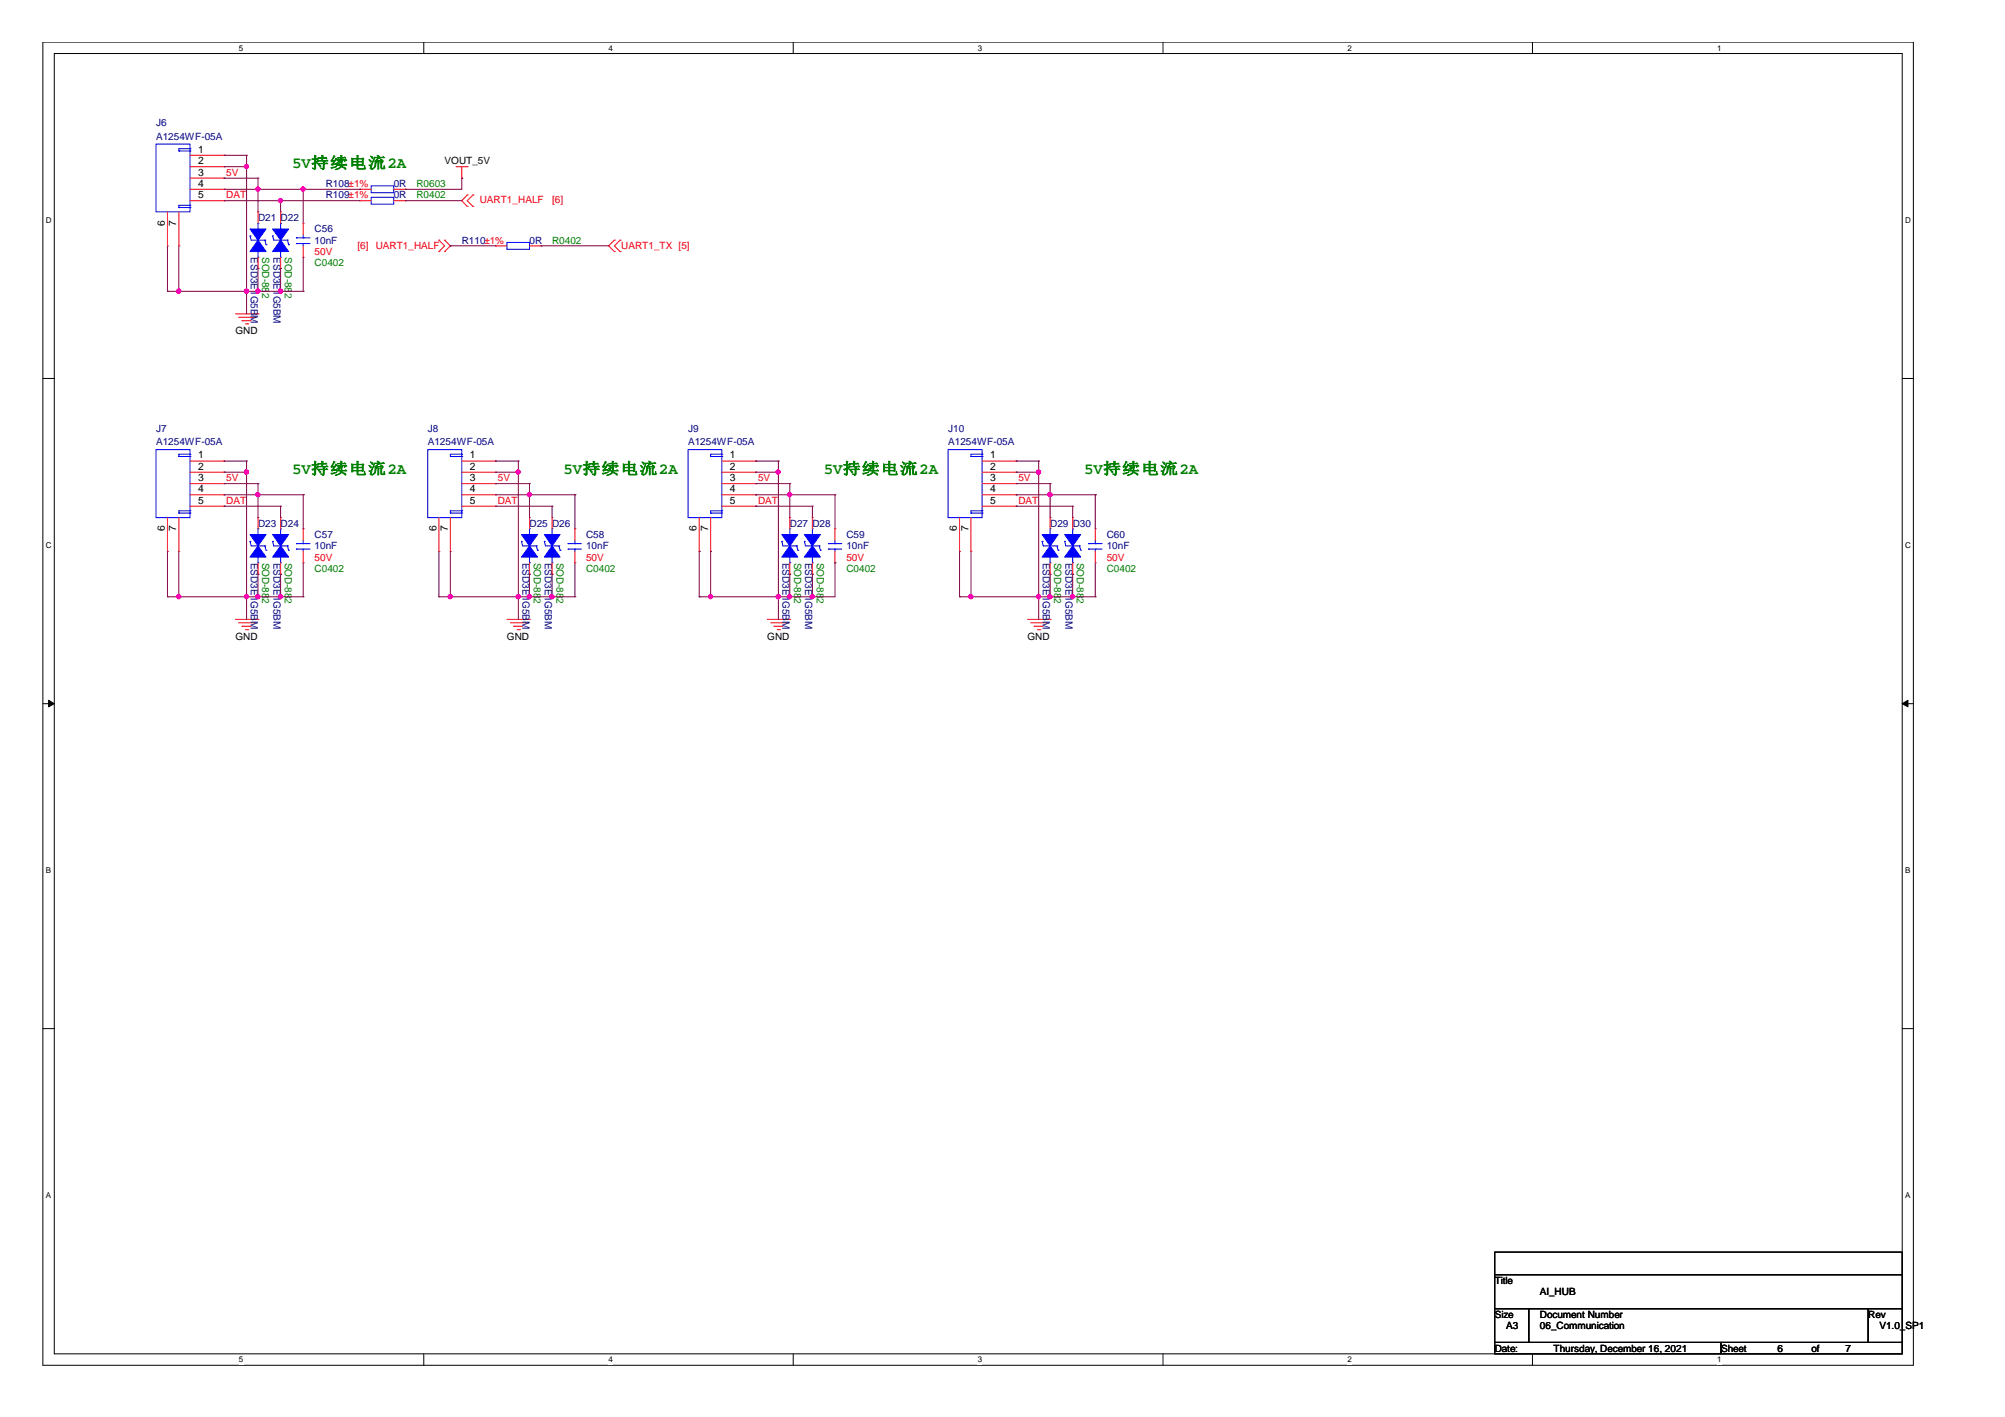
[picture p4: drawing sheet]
<svg xmlns="http://www.w3.org/2000/svg" width="297mm" height="210mm" viewBox="0 0 297 210" stroke-linecap="round" stroke-linejoin="round" font-family="sans-serif">
<path d="M6.3 6.2h277.2v196h-277.2zM8 7.9h273.8v192.6h-273.8z" fill="none" stroke="#000" stroke-width=".15"/>
<g fill="#fff">
<path d="M35.4 6.4h.6v1.4h-.6z"/>
<path d="M35.4 200.7h.6v1.4h-.6z"/>
</g>
<path d="M62.8 6.2v1.7M62.8 200.5v1.7" fill="none" stroke="#000" stroke-width=".15"/>
<g fill="#fff">
<path d="M90.1 6.4h.7v1.4h-.7z"/>
<path d="M90.1 200.7h.7v1.4h-.7z"/>
</g>
<path d="M117.5 6.2v1.7M117.5 200.5v1.7" fill="none" stroke="#000" stroke-width=".15"/>
<g fill="#fff">
<path d="M144.9 6.4h.6v1.4h-.6z"/>
<path d="M144.9 200.7h.6v1.4h-.6z"/>
</g>
<path d="M172.3 6.2v1.7M172.3 200.5v1.7" fill="none" stroke="#000" stroke-width=".15"/>
<g fill="#fff">
<path d="M199.6 6.4h.7v1.4h-.7z"/>
<path d="M199.6 200.7h.7v1.4h-.7z"/>
</g>
<path d="M227 6.2v1.7M227 200.5v1.7" fill="none" stroke="#000" stroke-width=".15"/>
<g fill="#fff">
<path d="M254.4 6.4h.6v1.4h-.6z"/>
<path d="M254.4 200.7h.6v1.4h-.6z"/>
<path d="M6.8 32h.8v1.3h-.8z"/>
<path d="M282.2 32h.9v1.3h-.9z"/>
<path d="M6.8 80.1h.8v1.4h-.8z"/>
<path d="M282.2 80.1h.9v1.4h-.9z"/>
</g>
<path d="M6.3 56.1h1.7M281.8 56.1h1.7" fill="none" stroke="#000" stroke-width=".15"/>
<g fill="#fff">
<path d="M6.8 128.3h.7v1.3h-.7z"/>
<path d="M282.2 128.3h.8v1.3h-.8z"/>
</g>
<path d="M6.3 104.2h1.7M281.8 104.2h1.7" fill="none" stroke="#000" stroke-width=".15"/>
<path d="M7.2 103.7l.8 .5-.8 .5zM281.8 104.2l.9-.5v1z" fill="#000" stroke="#000" stroke-width=".15"/>
<g fill="#fff">
<path d="M6.8 176.4h.7v1.4h-.7z"/>
<path d="M282.2 176.4h.8v1.4h-.8z"/>
</g>
<path d="M6.3 152.4h1.7M281.8 152.4h1.7M221.4 185.5h60.4v3.3h-60.4zM221.4 188.8h60.4v5.1h-60.4zM221.4 193.9h5.1v5h-5.1zM221.4 198.9h33.6v1.6h-33.6zM226.5 193.9h50.3v5h-50.3zM255 198.9h26.8v1.6h-26.8zM276.8 193.9h5v5h-5z" fill="none" stroke="#000" stroke-width=".15"/>
<g fill="none" stroke="#f00" stroke-width=".15">
<path d="M24.8 36.4h.1M24.8 31.4v5M26.5 36.4h.1M26.5 31.4v5M28.2 24.7h5M28.2 29.7h5M28.2 23h5M28.2 26.4h5M28.2 28h5M33.2 23h.1M33.2 24.7h.1M33.2 26.4h.1"/>
<path d="M33.2 28h.1M33.2 29.7h.1M38.2 31.4h.1M38.2 39.8h.1M38.2 31.4v1.7M38.2 38.1v1.7M41.6 31.4h.1M41.6 39.8h.1M41.6 31.4v1.7M41.6 38.1v1.7M44.9 38.1h.1M44.9 33.1h.1"/>
<path d="M44.9 33.1v1.7M44.9 36.4v1.7M53.3 29.7h.1M53.3 28h.1M53.3 29.7h1.7M53.3 28h1.7M58.3 29.7h1.7M58.3 28h1.7M60 29.7h.1M60 28h.1M65 37.3h.1M65 35.6h.1"/>
<path d="M65 35.6l.9 .8-.9 .9M65.9 35.6h.1M65.9 37.3h.1M65.9 35.6l.8 .8-.8 .9M67.6 24.7h1.6M68.4 26.4h.1M68.4 24.7v1.7M69.2 24.7h.1M69.2 30.6h.1M69.2 28.9h.1M69.2 28.9l-.8 .8 .8 .9M70.1 28.9h.1"/>
<path d="M70.1 30.6h.1M70.1 28.9l-.9 .8 .9 .9M73.4 36.4h.1M73.4 36.4h1.7M78.4 36.4h1.7M80.1 36.4h.1M91 35.6h.1M91 37.3h.1M91 35.6l-.8 .8 .8 .9M91.9 37.3h.1M91.9 35.6h.1M91.9 35.6l-.9 .8 .9 .9"/>
<path d="M34.9 46.5h3.3M35.3 47h2.4M35.9 47.5h.1M35.9 47.5h1.3M36.4 48h.3M36.7 48h.1M37.7 47h.1M38.2 46.5h.1M24.8 76.7v5M26.5 76.7v5M28.2 68.3h5M28.2 69.9h5"/>
<path d="M28.2 71.6h5M28.2 73.3h5M28.2 75h5M33.2 68.3h.1M33.2 69.9h.1M33.2 71.6h.1M33.2 73.3h.1M33.2 75h.1M38.2 76.7h.1M38.2 76.7v1.6M41.6 76.7h.1M41.6 76.7v1.6"/>
<path d="M44.9 78.3h.1M44.9 78.3v1.7M65 76.7v5M66.7 76.7v5M68.4 68.3h5M68.4 69.9h5M68.4 71.6h5M68.4 73.3h5M68.4 75h5M73.4 68.3h.1M73.4 69.9h.1M73.4 71.6h.1"/>
<path d="M73.4 73.3h.1M73.4 75h.1M78.4 76.7h.1M78.4 76.7v1.6M81.8 76.7h.1M81.8 76.7v1.6M85.2 78.3h.1M85.2 78.3v1.7M103.6 76.7v5M105.3 76.7v5M106.9 68.3h5.1M106.9 69.9h5.1"/>
<path d="M106.9 71.6h5.1M106.9 73.3h5.1M106.9 75h5.1M112 68.3h.1M112 69.9h.1M112 71.6h.1M112 73.3h.1M112 75h.1M117 76.7h.1M117 76.7v1.6M120.4 76.7h.1M120.4 76.7v1.6"/>
<path d="M123.7 78.3h.1M123.7 78.3v1.7M142.2 76.7v5M143.8 76.7v5M145.5 68.3h5M145.5 69.9h5M145.5 71.6h5M145.5 73.3h5M145.5 75h5M150.5 68.3h.1M150.5 69.9h.1M150.5 71.6h.1"/>
<path d="M150.5 73.3h.1M150.5 75h.1M155.6 76.7h.1M155.6 76.7v1.6M158.9 76.7h.1M158.9 76.7v1.6M162.3 78.3h.1M162.3 78.3v1.7M24.8 81.7h.1M26.5 81.7h.1M34.9 91.8h3.3M35.3 92.3h2.4"/>
<path d="M35.9 92.8h.1M35.9 92.8h1.3M36.4 93.3h.3M36.7 93.3h.1M37.7 92.3h.1M38.2 91.8h.1M38.2 85.1h.1M38.2 83.4v1.7M41.6 85.1h.1M41.6 83.4v1.7M44.9 83.4h.1M44.9 81.7v1.7"/>
<path d="M65 81.7h.1M66.7 81.7h.1M75.1 91.8h3.3M75.6 92.3h2.3M76.1 92.8h.1M76.1 92.8h1.3M76.6 93.3h.4M77 93.3h.1M77.9 92.3h.1M78.4 91.8h.1M78.4 85.1h.1M78.4 83.4v1.7"/>
<path d="M81.8 85.1h.1M81.8 83.4v1.7M85.2 83.4h.1M85.2 81.7v1.7M103.6 81.7h.1M105.3 81.7h.1M113.7 91.8h3.3M114.2 92.3h2.3M114.7 92.8h.1M114.7 92.8h1.3M115.1 93.3h.4M115.5 93.3h.1"/>
<path d="M116.5 92.3h.1M117 91.8h.1M117 85.1h.1M117 83.4v1.7M120.4 85.1h.1M120.4 83.4v1.7M123.7 83.4h.1M123.7 81.7v1.7M142.2 81.7h.1M143.8 81.7h.1M152.2 91.8h3.4M152.7 92.3h2.4"/>
<path d="M153.2 92.8h.1M153.2 92.8h1.4M153.7 93.3h.4M154.1 93.3h.1M155.1 92.3h.1M155.6 91.8h.1M155.6 85.1h.1M155.6 83.4v1.7M158.9 85.1h.1M158.9 83.4v1.7M162.3 83.4h.1M162.3 81.7v1.7"/>
</g>
<g fill="none" stroke="#00f" stroke-width=".15">
<path d="M23.1 21.4h5.1v10h-5.1zM26.5 22.4h.1M26.5 30.7h.1M26.5 22.4h1.7M26.5 30.7h1.7M28.2 22.4h.1M28.2 22h.1M28.2 30.7h.1M28.2 30.4h.1M28.2 22h-1.7v.4M28.2 30.4h-1.7v.3M37 34.9h.1"/>
<path d="M37 34.9l.2 .7h2M38.2 33.1h.1M38.2 38.1h.1M38.2 33.1v.8M38.2 37.3v.8M39.2 35.6h.1M39.2 35.6l.2 .7M39.4 36.3h.1M40.4 34.9h.1M40.4 34.9l.2 .7h2M41.6 33.1h.1M41.6 38.1h.1"/>
<path d="M41.6 33.1v.8M41.6 37.3v.8M42.6 35.6h.1M42.6 35.6l.2 .7M42.8 36.3h.1M43.9 35.2h.1M43.9 36.1h.1M43.9 35.2h2M43.9 36.1h2M44.9 36.1h.1M44.9 35.2h.1M44.9 34.8v.4"/>
<path d="M44.9 36.1v.3M55 29.2h3.3v1h-3.3zM55 27.5h3.3v1h-3.3zM75.1 35.9h3.3v1h-3.3zM23.1 66.6h5.1v10.1h-5.1zM26.5 67.6h.1M26.5 76h.1M26.5 67.6h1.7M26.5 76h1.7M28.2 67.6h.1M28.2 67.3h.1M28.2 76h.1"/>
<path d="M28.2 75.7h.1M28.2 67.3h-1.7v.3M28.2 75.7h-1.7v.3M38.2 78.3h.1M38.2 78.3v.9M41.6 78.3h.1M41.6 78.3v.9M63.4 66.6h5v10.1h-5zM66.7 67.6h.1M66.7 76h.1M66.7 67.6h1.7M66.7 76h1.7"/>
<path d="M68.4 67.6h.1M68.4 67.3h.1M68.4 76h.1M68.4 75.7h.1M68.4 67.3h-1.7v.3M68.4 75.7h-1.7v.3M78.4 78.3h.1M78.4 78.3v.9M81.8 78.3h.1M81.8 78.3v.9M101.9 66.6h5v10.1h-5zM105.3 67.6h.1"/>
<path d="M105.3 76h.1M105.3 67.6h1.6M105.3 76h1.6M106.9 67.6h.1M106.9 67.3h.1M106.9 76h.1M106.9 75.7h.1M106.9 67.3h-1.6v.3M106.9 75.7h-1.6v.3M117 78.3h.1M117 78.3v.9M120.4 78.3h.1"/>
<path d="M120.4 78.3v.9M140.5 66.6h5v10.1h-5zM143.8 67.6h.1M143.8 76h.1M143.8 67.6h1.7M143.8 76h1.7M145.5 67.6h.1M145.5 67.3h.1M145.5 76h.1M145.5 75.7h.1M145.5 67.3h-1.7v.3M145.5 75.7h-1.7v.3"/>
<path d="M155.6 78.3h.1M155.6 78.3v.9M158.9 78.3h.1M158.9 78.3v.9M37 80.2h.1M37 80.2l.2 .7h2M38.2 83.4h.1M38.2 82.5v.9M39.2 80.9h.1M39.2 80.9l.2 .6M39.4 81.5h.1M40.4 80.2h.1"/>
<path d="M40.4 80.2l.2 .7h2M41.6 83.4h.1M41.6 82.5v.9M42.6 80.9h.1M42.6 80.9l.2 .6M42.8 81.5h.1M43.9 80.5h.1M43.9 81.3h.1M43.9 80.5h2M43.9 81.3h2M44.9 81.3h.1M44.9 80.5h.1"/>
<path d="M44.9 80v.5M44.9 81.3v.4M77.3 80.2h.1M77.3 80.2l.1 .7h2.1M78.4 83.4h.1M78.4 82.5v.9M79.5 80.9h.1M79.5 80.9l.1 .6M79.6 81.5h.1M80.6 80.2h.1M80.6 80.2l.2 .7h2M81.8 83.4h.1"/>
<path d="M81.8 82.5v.9M82.8 80.9h.1M82.8 80.9l.2 .6M83 81.5h.1M84.2 80.5h.1M84.2 81.3h.1M84.2 80.5h1.9M84.2 81.3h1.9M85.2 81.3h.1M85.2 80.5h.1M85.2 80v.5M85.2 81.3v.4"/>
<path d="M115.8 80.2h.1M115.8 80.2l.2 .7h2M117 83.4h.1M117 82.5v.9M118 80.9h.1M118 80.9l.2 .6M118.2 81.5h.1M119.2 80.2h.1M119.2 80.2l.1 .7h2.1M120.4 83.4h.1M120.4 82.5v.9M121.4 80.9h.1"/>
<path d="M121.4 80.9l.1 .6M121.5 81.5h.1M122.7 80.5h.1M122.7 81.3h.1M122.7 80.5h2M122.7 81.3h2M123.7 81.3h.1M123.7 80.5h.1M123.7 80v.5M123.7 81.3v.4M154.4 80.2h.1M154.4 80.2l.2 .7h2"/>
<path d="M155.6 83.4h.1M155.6 82.5v.9M156.6 80.9h.1M156.6 80.9l.2 .6M156.8 81.5h.1M157.7 80.2h.1M157.7 80.2l.2 .7h2M158.9 83.4h.1M158.9 82.5v.9M159.9 80.9h.1M159.9 80.9l.2 .6M160.1 81.5h.1"/>
<path d="M161.2 80.5h.1M161.2 81.3h.1M161.2 80.5h2.1M161.2 81.3h2.1M162.3 81.3h.1M162.3 80.5h.1M162.3 80v.5M162.3 81.3v.4"/>
</g>
<g fill="#00f" stroke="#00f" stroke-width=".15">
<path d="M155.6 80.9l1.2 1.6h-2.4z" fill-rule="evenodd"/>
<path d="M154.4 79.2h2.4l-1.2 1.7z" fill-rule="evenodd"/>
<path d="M38.2 35.6l1.2 1.7h-2.4z" fill-rule="evenodd"/>
<path d="M37 33.9h2.4l-1.2 1.7z" fill-rule="evenodd"/>
<path d="M158.9 80.9l1.2 1.6h-2.4z" fill-rule="evenodd"/>
<path d="M157.7 79.2h2.4l-1.2 1.7z" fill-rule="evenodd"/>
<path d="M41.6 35.6l1.2 1.7h-2.4z" fill-rule="evenodd"/>
<path d="M40.4 33.9h2.4l-1.2 1.7z" fill-rule="evenodd"/>
<path d="M117 80.9l1.2 1.6h-2.4z" fill-rule="evenodd"/>
<path d="M115.8 79.2h2.4l-1.2 1.7z" fill-rule="evenodd"/>
<path d="M78.4 80.9l1.2 1.6h-2.3z" fill-rule="evenodd"/>
<path d="M77.3 79.2h2.3l-1.2 1.7z" fill-rule="evenodd"/>
<path d="M120.4 80.9l1.1 1.6h-2.3z" fill-rule="evenodd"/>
<path d="M119.2 79.2h2.3l-1.1 1.7z" fill-rule="evenodd"/>
<path d="M38.2 80.9l1.2 1.6h-2.4z" fill-rule="evenodd"/>
<path d="M37 79.2h2.4l-1.2 1.7z" fill-rule="evenodd"/>
<path d="M41.6 80.9l1.2 1.6h-2.4z" fill-rule="evenodd"/>
<path d="M40.4 79.2h2.4l-1.2 1.7z" fill-rule="evenodd"/>
<path d="M81.8 80.9l1.2 1.6h-2.4z" fill-rule="evenodd"/>
<path d="M80.6 79.2h2.4l-1.2 1.7z" fill-rule="evenodd"/>
</g>
<g fill="none" stroke="#800040" stroke-width=".15">
<path d="M24.8 36.4v6.8M26.5 36.4v6.8M33.2 24.7h.1M33.2 29.7h.1M33.2 28h.1M33.2 26.4h.1M33.2 23h.1M33.2 24.7h3.3M33.2 29.7h20.1M33.2 28h20.1M33.2 26.4h5M33.2 23h3.3"/>
<path d="M36.5 24.7h.1M36.5 23h.1M36.5 23v23.5M38.2 26.4h.1M38.2 28h.1M38.2 39.8h.1M38.2 26.4v5M38.2 39.8v3.4M41.6 29.7h.1M41.6 39.8h.1M41.6 29.7v1.7M41.6 39.8v3.4"/>
<path d="M44.9 28h.1M44.9 28v5.1M44.9 38.1v5.1M53.3 28h.1M60 28h.1M60 29.7h.1M60 29.7h8.4M66.7 36.4h.1M66.7 36.4h6.7M68.4 26.4h.1M68.4 26.4v1.6h-8.4M80.1 36.4h.1"/>
<path d="M80.1 36.4h10.1M24.8 43.2h.1M24.8 43.2h20.1M26.5 43.2h.1M36.5 43.2h.1M38.2 43.2h.1M41.6 43.2h.1M44.9 43.2h.1M33.2 69.9h.1M33.2 75h.1M33.2 73.3h.1M33.2 71.6h.1"/>
<path d="M33.2 68.3h.1M33.2 69.9h3.3M33.2 75h8.4M33.2 73.3h11.7M33.2 71.6h5M33.2 68.3h3.3M36.5 69.9h.1M36.5 68.3h.1M36.5 68.3v23.5M38.2 71.6h.1M38.2 73.3h.1M38.2 71.6v5.1"/>
<path d="M41.6 75h.1M41.6 75v1.7M44.9 73.3h.1M44.9 73.3v5M73.4 69.9h.1M73.4 75h.1M73.4 73.3h.1M73.4 71.6h.1M73.4 68.3h.1M73.4 69.9h3.4M73.4 75h8.4M73.4 73.3h11.8"/>
<path d="M73.4 71.6h5M73.4 68.3h3.4M76.8 69.9h.1M76.8 68.3h.1M76.8 68.3v23.5M78.4 71.6h.1M78.4 73.3h.1M78.4 71.6v5.1M81.8 75h.1M81.8 75v1.7M85.2 73.3h.1M85.2 73.3v5"/>
<path d="M112 69.9h.1M112 75h.1M112 73.3h.1M112 71.6h.1M112 68.3h.1M112 69.9h3.3M112 75h8.4M112 73.3h11.7M112 71.6h5M112 68.3h3.3M115.3 69.9h.1M115.3 68.3h.1"/>
<path d="M115.3 68.3v23.5M117 71.6h.1M117 73.3h.1M117 71.6v5.1M120.4 75h.1M120.4 75v1.7M123.7 73.3h.1M123.7 73.3v5M150.5 69.9h.1M150.5 75h.1M150.5 73.3h.1M150.5 71.6h.1"/>
<path d="M150.5 68.3h.1M150.5 69.9h3.4M150.5 75h8.4M150.5 73.3h11.8M150.5 71.6h5.1M150.5 68.3h3.4M153.9 69.9h.1M153.9 68.3h.1M153.9 68.3v23.5M155.6 71.6h.1M155.6 73.3h.1M155.6 71.6v5.1"/>
<path d="M158.9 75h.1M158.9 75v1.7M162.3 73.3h.1M162.3 73.3v5M24.8 88.4h.1M24.8 81.7v6.7M24.8 88.4h20.1M26.5 88.4h.1M26.5 81.7v6.7M36.5 88.4h.1M38.2 85.1h.1M38.2 88.4h.1"/>
<path d="M38.2 85.1v3.3M41.6 85.1h.1M41.6 88.4h.1M41.6 85.1v3.3M44.9 88.4h.1M44.9 83.4v5M65 88.4h.1M65 88.4h20.2M65 81.7v6.7M66.7 88.4h.1M66.7 81.7v6.7M76.8 88.4h.1"/>
<path d="M78.4 85.1h.1M78.4 88.4h.1M78.4 85.1v3.3M81.8 85.1h.1M81.8 88.4h.1M81.8 85.1v3.3M85.2 88.4h.1M85.2 83.4v5M103.6 81.7h.1M103.6 88.4h.1M103.6 81.7v6.7M105.3 81.7h.1"/>
<path d="M105.3 88.4h.1M105.3 81.7v6.7M115.3 88.4h.1M117 85.1h.1M117 88.4h.1M117 85.1v3.3M120.4 85.1h.1M120.4 88.4h.1M120.4 85.1v3.3M123.7 83.4h.1M123.7 83.4v5h-20.1M142.2 88.4h.1"/>
<path d="M142.2 88.4h20.1M142.2 81.7v6.7M143.8 88.4h.1M143.8 81.7v6.7M153.9 88.4h.1M155.6 85.1h.1M155.6 88.4h.1M155.6 85.1v3.3M158.9 85.1h.1M158.9 88.4h.1M158.9 85.1v3.3M162.3 88.4h.1"/>
<path d="M162.3 83.4v5"/>
</g>
<g fill="#f0f" stroke="#f0f" stroke-width=".15">
<circle cx="36.5" cy="43.1" r=".32"/>
<circle cx="36.5" cy="24.7" r=".32"/>
<circle cx="38.2" cy="28" r=".32"/>
<circle cx="41.5" cy="29.7" r=".32"/>
<circle cx="38.2" cy="43.1" r=".32"/>
<circle cx="44.9" cy="28" r=".32"/>
<circle cx="41.5" cy="43.1" r=".32"/>
<circle cx="26.5" cy="43.1" r=".32"/>
<circle cx="36.5" cy="88.4" r=".32"/>
<circle cx="36.5" cy="69.9" r=".32"/>
<circle cx="38.2" cy="73.3" r=".32"/>
<circle cx="38.2" cy="88.4" r=".32"/>
<circle cx="41.5" cy="88.4" r=".32"/>
<circle cx="26.5" cy="88.4" r=".32"/>
<circle cx="76.8" cy="69.9" r=".32"/>
<circle cx="78.4" cy="73.3" r=".32"/>
<circle cx="78.4" cy="88.4" r=".32"/>
<circle cx="76.8" cy="88.4" r=".32"/>
<circle cx="81.8" cy="88.4" r=".32"/>
<circle cx="66.7" cy="88.4" r=".32"/>
<circle cx="115.3" cy="69.9" r=".32"/>
<circle cx="117" cy="73.3" r=".32"/>
<circle cx="117" cy="88.4" r=".32"/>
<circle cx="120.3" cy="88.4" r=".32"/>
<circle cx="115.3" cy="88.4" r=".32"/>
<circle cx="105.3" cy="88.4" r=".32"/>
<circle cx="153.9" cy="69.9" r=".32"/>
<circle cx="155.6" cy="73.3" r=".32"/>
<circle cx="158.9" cy="88.4" r=".32"/>
<circle cx="155.6" cy="88.4" r=".32"/>
<circle cx="143.8" cy="88.4" r=".32"/>
<circle cx="153.9" cy="88.4" r=".32"/>
</g>
<g font-size="2.3" fill="#008000">
<text x="43.3" y="24.9">5V持续电流2A</text>
<text x="43.3" y="70.2">5V持续电流2A</text>
<text x="83.5" y="70.2">5V持续电流2A</text>
<text x="122" y="70.2">5V持续电流2A</text>
<text x="160.6" y="70.2">5V持续电流2A</text>
</g>
<g font-size="1.5" fill="#000080">
<text x="23.1" y="18.7">J6</text>
<text x="23.1" y="20.7">A1254WF-05A</text>
<text x="48.3" y="29.4">R109±1%</text>
<text x="48.3" y="27.7">R108±1%</text>
<text x="58.3" y="29.4">0R</text>
<text x="58.3" y="27.7">0R</text>
<text x="38.2" y="32.7">D21 D22</text>
<text x="46.6" y="34.4">C56</text>
<text x="37.2" y="38.1" transform="rotate(90 37.2 38.1)">ESD3E1G5BM</text>
<text x="40.5" y="38.1" transform="rotate(90 40.5 38.1)">ESD3E1G5BM</text>
<text x="46.6" y="36.1">10nF</text>
<text x="68.4" y="36.1">R110±1%</text>
<text x="78.4" y="36.1">0R</text>
<text x="23.1" y="63.9">J7</text>
<text x="23.1" y="65.9">A1254WF-05A</text>
<text x="63.4" y="63.9">J8</text>
<text x="63.4" y="65.9">A1254WF-05A</text>
<text x="101.9" y="63.9">J9</text>
<text x="101.9" y="65.9">A1254WF-05A</text>
<text x="140.5" y="63.9">J10</text>
<text x="140.5" y="65.9">A1254WF-05A</text>
<text x="37.2" y="83.4" transform="rotate(90 37.2 83.4)">ESD3E1G5BM</text>
<text x="38.2" y="78">D23 D24</text>
<text x="40.5" y="83.4" transform="rotate(90 40.5 83.4)">ESD3E1G5BM</text>
<text x="46.6" y="79.7">C57</text>
<text x="46.6" y="81.4">10nF</text>
<text x="77.4" y="83.4" transform="rotate(90 77.4 83.4)">ESD3E1G5BM</text>
<text x="78.4" y="78">D25 D26</text>
<text x="80.7" y="83.4" transform="rotate(90 80.7 83.4)">ESD3E1G5BM</text>
<text x="86.8" y="79.7">C58</text>
<text x="86.8" y="81.4">10nF</text>
<text x="116" y="83.4" transform="rotate(90 116 83.4)">ESD3E1G5BM</text>
<text x="117" y="78">D27 D28</text>
<text x="119.3" y="83.4" transform="rotate(90 119.3 83.4)">ESD3E1G5BM</text>
<text x="125.4" y="79.7">C59</text>
<text x="125.4" y="81.4">10nF</text>
<text x="154.5" y="83.4" transform="rotate(90 154.5 83.4)">ESD3E1G5BM</text>
<text x="155.6" y="78">D29 D30</text>
<text x="157.9" y="83.4" transform="rotate(90 157.9 83.4)">ESD3E1G5BM</text>
<text x="164" y="79.7">C60</text>
<text x="164" y="81.4">10nF</text>
</g>
<g font-size="1.5">
<text x="29.3" y="22.6">1</text>
<text x="29.3" y="24.3">2</text>
<text x="29.3" y="26">3</text>
<text x="29.3" y="27.7">4</text>
<text x="29.3" y="29.4">5</text>
<text x="65.9" y="24.4">VOUT_5V</text>
<text x="24.4" y="33.4" transform="rotate(-90 24.4 33.4)">6</text>
<text x="26.1" y="33.4" transform="rotate(-90 26.1 33.4)">7</text>
<text x="34.9" y="49.5">GND</text>
<text x="29.3" y="67.9">1</text>
<text x="29.3" y="69.6">2</text>
<text x="29.3" y="71.3">3</text>
<text x="69.6" y="67.9">1</text>
<text x="69.6" y="69.6">2</text>
<text x="69.6" y="71.3">3</text>
<text x="108.1" y="67.9">1</text>
<text x="108.1" y="69.6">2</text>
<text x="108.1" y="71.3">3</text>
<text x="146.7" y="67.9">1</text>
<text x="146.7" y="69.6">2</text>
<text x="146.7" y="71.3">3</text>
<text x="29.3" y="72.9">4</text>
<text x="29.3" y="74.6">5</text>
<text x="69.6" y="72.9">4</text>
<text x="69.6" y="74.6">5</text>
<text x="108.1" y="72.9">4</text>
<text x="108.1" y="74.6">5</text>
<text x="146.7" y="72.9">4</text>
<text x="146.7" y="74.6">5</text>
<text x="24.4" y="78.7" transform="rotate(-90 24.4 78.7)">6</text>
<text x="26.1" y="78.7" transform="rotate(-90 26.1 78.7)">7</text>
<text x="64.6" y="78.7" transform="rotate(-90 64.6 78.7)">6</text>
<text x="66.3" y="78.7" transform="rotate(-90 66.3 78.7)">7</text>
<text x="103.2" y="78.7" transform="rotate(-90 103.2 78.7)">6</text>
<text x="104.9" y="78.7" transform="rotate(-90 104.9 78.7)">7</text>
<text x="141.8" y="78.7" transform="rotate(-90 141.8 78.7)">6</text>
<text x="143.5" y="78.7" transform="rotate(-90 143.5 78.7)">7</text>
<text x="34.9" y="94.8">GND</text>
<text x="75.1" y="94.8">GND</text>
<text x="113.7" y="94.8">GND</text>
<text x="152.2" y="94.8">GND</text>
<text x="221.4" y="190.2">Title</text>
<text x="228.1" y="191.8">AI_HUB</text>
<text x="221.4" y="195.2">Size</text>
<text x="223.1" y="196.9">A3</text>
<text x="228.1" y="196.9">06_Communication</text>
<text x="228.1" y="195.2">Document Number</text>
<text x="276.8" y="195.2">Rev</text>
<text x="278.4" y="196.9">V1.0_SP1</text>
<text x="221.4" y="200.2">Date:</text>
<text x="230.2" y="200.2">Thursday, December 16, 2021</text>
<text x="255" y="200.2">Sheet</text>
<text x="263.4" y="200.2">6</text>
<text x="268.4" y="200.2">of</text>
<text x="273.4" y="200.2">7</text>
</g>
<g font-size="1.5" fill="#f00">
<text x="33.5" y="29.4">DAT</text>
<text x="33.5" y="26">5V</text>
<text x="71.1" y="30.1">UART1_HALF</text>
<text x="81.8" y="30.1">[6]</text>
<text x="46.6" y="37.8">50V</text>
<text x="53" y="36.9">[6]</text>
<text x="55.7" y="36.9">UART1_HALF</text>
<text x="92" y="36.9">UART1_TX [5]</text>
<text x="33.5" y="71.3">5V</text>
<text x="73.7" y="71.3">5V</text>
<text x="112.3" y="71.3">5V</text>
<text x="150.9" y="71.3">5V</text>
<text x="33.5" y="74.6">DAT</text>
<text x="73.7" y="74.6">DAT</text>
<text x="112.3" y="74.6">DAT</text>
<text x="150.9" y="74.6">DAT</text>
<text x="46.6" y="83">50V</text>
<text x="86.8" y="83">50V</text>
<text x="125.4" y="83">50V</text>
<text x="164" y="83">50V</text>
</g>
<g font-size="1.5" fill="#008000">
<text x="61.7" y="29.4">R0402</text>
<text x="61.7" y="27.7">R0603</text>
<text x="38.8" y="38.1" transform="rotate(90 38.8 38.1)">SOD-882</text>
<text x="42.2" y="38.1" transform="rotate(90 42.2 38.1)">SOD-882</text>
<text x="46.6" y="39.5">C0402</text>
<text x="81.8" y="36.1">R0402</text>
<text x="38.8" y="83.4" transform="rotate(90 38.8 83.4)">SOD-882</text>
<text x="42.2" y="83.4" transform="rotate(90 42.2 83.4)">SOD-882</text>
<text x="79.1" y="83.4" transform="rotate(90 79.1 83.4)">SOD-882</text>
<text x="82.4" y="83.4" transform="rotate(90 82.4 83.4)">SOD-882</text>
<text x="117.6" y="83.4" transform="rotate(90 117.6 83.4)">SOD-882</text>
<text x="121" y="83.4" transform="rotate(90 121 83.4)">SOD-882</text>
<text x="156.2" y="83.4" transform="rotate(90 156.2 83.4)">SOD-882</text>
<text x="159.6" y="83.4" transform="rotate(90 159.6 83.4)">SOD-882</text>
<text x="46.6" y="84.7">C0402</text>
<text x="86.8" y="84.7">C0402</text>
<text x="125.4" y="84.7">C0402</text>
<text x="164" y="84.7">C0402</text>
</g>
<g font-size="1.2">
<text x="35.4" y="7.5">5</text>
<text x="90.1" y="7.5">4</text>
<text x="144.9" y="7.5">3</text>
<text x="199.6" y="7.5">2</text>
<text x="254.4" y="7.5">1</text>
<text x="6.8" y="33.1">D</text>
<text x="282.2" y="33.1">D</text>
<text x="6.8" y="81.2">C</text>
<text x="282.2" y="81.2">C</text>
<text x="6.8" y="129.4">B</text>
<text x="282.2" y="129.4">B</text>
<text x="6.8" y="177.5">A</text>
<text x="282.2" y="177.5">A</text>
<text x="35.4" y="201.8">5</text>
<text x="90.1" y="201.8">4</text>
<text x="144.9" y="201.8">3</text>
<text x="199.6" y="201.8">2</text>
<text x="254.4" y="201.8">1</text>
</g>
</svg>
